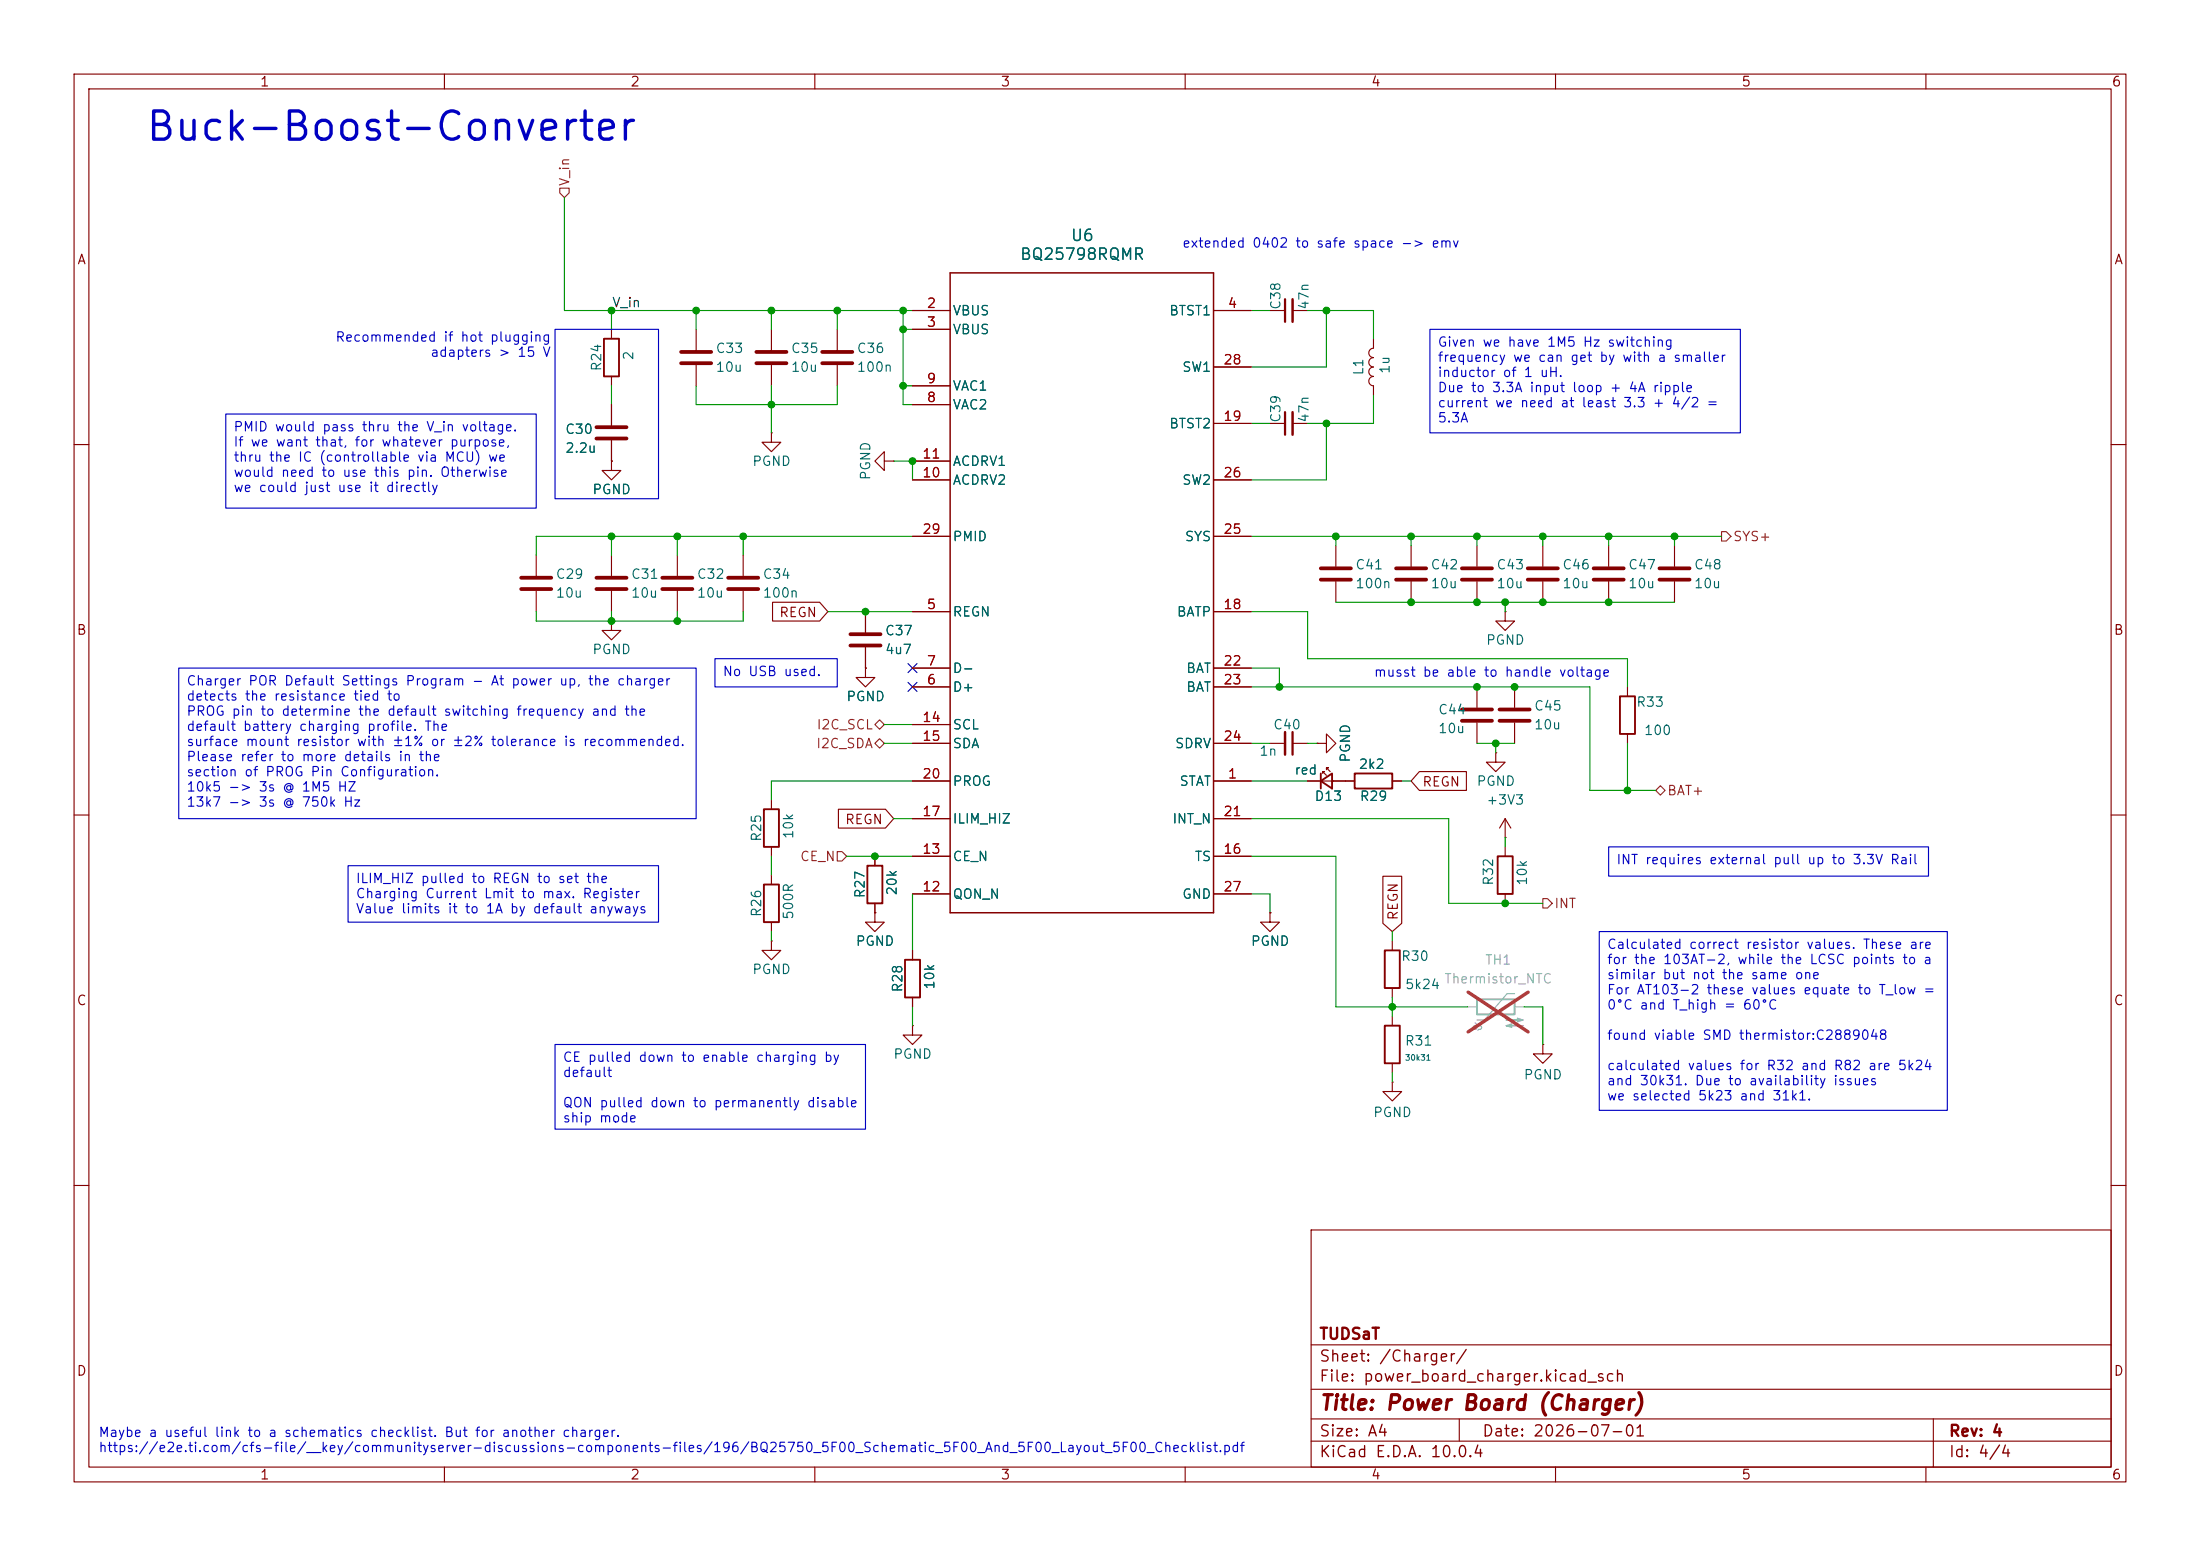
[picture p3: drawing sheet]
<svg xmlns="http://www.w3.org/2000/svg" width="297mm" height="210mm" viewBox="0 0 297 210" stroke-linecap="round" stroke-linejoin="round" font-family="sans-serif">
<g fill="none" stroke="#840000" stroke-width=".15">
<path d="M10 10h277v190h-277zM12 12h273v186h-273zM60 10v2M110 10v2M160 10v2M210 10v2M260 10v2M82.5 44.5v1.2M82.5 50.8v1.3M82.5 54.6v2.8M82.5 59.4v2.8M94 44.5v2.7"/>
<path d="M94 49.3v2.8M104.1 58.4v1.3h1.3l-1.3 1.3-1.2-1.3h1.2M104.1 58.4h.1M104.1 44.5v2.7M104.1 49.3v2.8M113 44.5v2.7M113 49.3v2.8M123.2 41.9h5.1M123.2 44.5h5.1M123.2 54.6h5.1M123.2 52.1h5.1M163.8 57.2h5.1"/>
<path d="M163.8 41.9h5.1M163.8 49.5h5.1M171.4 57.2h2.1M171.4 41.9h2.1M174.5 57.2h2M174.5 41.9h2M185.4 47a.64 .64 0 0 0-.6 .6 .64 .64 0 0 0 .6 .7 .64 .64 0 0 0-.6 .6 .64 .64 0 0 0 .6 .6 .64 .64 0 0 0-.6 .7 .64 .64 0 0 0 .6 .6 .63 .63 0 0 0-.6 .6 .63 .63 0 0 0 .6 .7v1.2M185.4 45.7v1.3M10 60h2M72.4 74.9v2.8M72.4 79.8v2.8M82.5 62.2v1.3h1.3l-1.3 1.3-1.2-1.3h1.2"/>
<path d="M82.5 62.2h.1M82.5 74.9v2.8M82.5 79.8v2.8M91.4 74.9v2.8M91.4 79.8v2.8M100.3 74.9v2.8M100.3 79.8v2.8M119.4 62.2v-1.2l-1.3 1.2 1.3 1.3v-1.3h1.2M120.6 62.2h.1M123.2 64.8h5.1M123.2 62.2h5.1M123.2 72.4h5.1"/>
<path d="M163.8 64.8h5.1M163.8 72.4h5.1M180.3 73.7v2.8M180.3 78.5v2.8M190.5 73.7v2.8M190.5 78.5v2.8M199.4 73.7v2.8M199.4 78.5v2.8M208.3 73.7v2.8M208.3 78.5v2.8M217.2 73.7v2.8M217.2 78.5v2.8"/>
<path d="M226.1 73.7v2.8M226.1 78.5v2.8M285 60h2M82.5 83.8v1.3h1.3l-1.3 1.3-1.2-1.3h1.2M82.5 83.8h.1M104.3 81.3h6.3l1.2 1.3-1.2 1.2h-6.3zM116.8 90.2v1.2h1.3l-1.3 1.3-1.2-1.3h1.2M116.8 90.2h.1M116.8 82.6v2.7M116.8 87.4v2.8M123.2 82.6h5.1M123.2 92.7h5.1"/>
<path d="M123.2 90.2h5.1M123.2 97.8h5.1M163.8 82.6h5.1M163.8 92.7h5.1M163.8 90.2h5.1M199.4 92.7v2.8M199.4 97.5v2.8M203.2 82.6v1.2h1.3l-1.3 1.3-1.3-1.3h1.3M203.2 82.6h.1M204.5 92.7v2.8M204.5 97.5v2.8M219.7 92.7v1.3"/>
<path d="M219.7 99.1v1.2M10 110h2M104.1 108v1.2M104.1 114.3v1.3M104.1 118.1v1.3M113.2 109.2h6.3l1.1 1.3-1.1 1.3h-6.3zM118.1 115.6v1.2M123.2 100.3h5.1M123.2 105.4h5.1M123.2 115.6h5.1M123.2 110.5h5.1M163.8 100.3h5.1"/>
<path d="M163.8 105.4h5.1M163.8 115.6h5.1M163.8 110.5h5.1M171.4 100.3h2.1M174.5 100.3h2M176.5 105.4h6.4M177.8 100.3h1.3v-1.2l1.2 1.2-1.2 1.3v-1.3M177.8 100.3h.1M178.6 104.4v-.3h.2h-.2l.5 .5M179.1 103.9v-.3h.2h-.2l.5 .5M186.7 118.3h2.5v6.3l-1.2 1.1-1.3-1.1zM188 105.4h1.2"/>
<path d="M191.6 104.1h6.4v2.6h-6.4l-1.1-1.3zM201.9 101.6v1.3h1.3l-1.3 1.2-1.2-1.2h1.2M201.9 101.6h.1M203.2 113h.1M203.2 110.5v2.5M203.2 114.3v1.3M203.2 110.5l-.8 1.3M203.2 110.5l.8 1.3M285 110h2M104.1 127v1.3h1.3l-1.3 1.2-1.2-1.2h1.2M104.1 127h.1M104.1 124.5v1.2"/>
<path d="M118.1 123.2v1.3h1.3l-1.3 1.2-1.3-1.2h1.3M118.1 123.2h.1M118.1 121.9v1.3M123.2 138.4v1.3h1.3l-1.3 1.3-1.3-1.3h1.3M123.2 138.4h.1M123.2 128.3v1.2M123.2 134.6v1.3M123.2 120.7h5.1M163.8 120.7h5.1M171.4 123.2v1.3h1.3l-1.3 1.2-1.2-1.2h1.2M171.4 123.2h.1M188 127v1.3"/>
<path d="M188 133.4v1.2M188 137.2v1.2M203.2 120.7v1.2M188 146.1v1.2h1.2l-1.2 1.3-1.3-1.3h1.3M188 146.1h.1M188 143.5v1.3M208.3 141v1.2h1.2l-1.2 1.3-1.3-1.3h1.3M208.3 141h.1M10 160h2M177 166h108v32h-108zM285 160h2M60 198v2"/>
<path d="M110 198v2M160 198v2M177 194.5h108M177 191.5h108M177 187.5h108M177 181.5h108M197 191.5v3M210 198v2M260 198v2M261 191.5v6.5"/>
</g>
<path d="M81.5 45.7h2.1v5.1h-2.1zM218.7 94h2v5.1h-2zM103.1 119.4h2.1v5.1h-2.1zM103.1 109.2h2.1v5.1h-2.1zM117.1 116.8h2v5.1h-2zM178.3 105.4l1.5-1v2zM178.3 104.4v2M182.9 104.4h5.1v2h-5.1zM202.2 115.6h2v5.1h-2zM122.2 129.5h2v5.1h-2zM186.9 128.3h2.1v5.1h-2.1zM186.9 138.4h2.1v5.1h-2.1z" fill="none" stroke="#840000" stroke-width=".25"/>
<g fill="none" stroke="#840000" stroke-width=".51">
<path d="M80.5 57.7h4.1M80.5 59.2h4.1M91.9 47.5h4.1M91.9 49h4.1M102.1 47.5h4.1M102.1 49h4.1M111 47.5h4.1M111 49h4.1M70.4 78h4M70.4 79.5h4M80.5 78h4.1M80.5 79.5h4.1"/>
<path d="M89.4 78h4.1M89.4 79.5h4.1M98.3 78h4.1M98.3 79.5h4.1M178.3 76.7h4.1M178.3 78.2h4.1M188.5 76.7h4M188.5 78.2h4M197.4 76.7h4M197.4 78.2h4M206.2 76.7h4.1M206.2 78.2h4.1"/>
<path d="M215.1 76.7h4.1M215.1 78.2h4.1M224 76.7h4.1M224 78.2h4.1M114.8 85.6h4.1M114.8 87.1h4.1M197.4 95.8h4M197.4 97.3h4M202.4 95.8h4.1M202.4 97.3h4.1"/>
</g>
<path d="M173.5 40.4v3M173.5 55.6v3.1M174.5 98.8v3.1" fill="none" stroke="#840000" stroke-width=".3"/>
<path d="M174.5 40.4v3M174.5 55.6v3.1M173.5 98.8v3.1" fill="none" stroke="#840000" stroke-width=".33"/>
<path d="M198.1 135.9h1.3M199.1 138.4l-.1 .1-.1 .2 .1 .2h.1M199.1 138a.47 .47 0 0 1 .3 .5 .47 .47 0 0 1-.3 .4M199.1 138.4h.7l.2 .3M200 138.7l-.1 .2h-.3l-.1 .2M204.5 134.1h-1l-3.1 3.6h-1M204.5 135.9h1.2" fill="none" stroke="#a1a1a1" stroke-width=".15"/>
<g fill="#a1a1a1" stroke="#a1a1a1" stroke-width=".15">
<path d="M203.3 138.4l.8-.2v.5l-.8-.3h2.3z"/>
<path d="M203.3 137.7h2.3l-.7 .2v-.5l.7 .3z"/>
</g>
<path d="M199.4 134.9h5.1v2h-5.1z" fill="none" stroke="#a1a1a1" stroke-width=".25"/>
<path d="M198.2 133.9l8.1 5.4M206.3 133.9l-8.1 5.4" fill="none" stroke="#e12e31" stroke-width=".46"/>
<path d="M128.3 36.8h35.5v86.4h-35.5z" fill="none" stroke="#840000" stroke-width=".2"/>
<path d="M75.6 25.4h1.2v.6l-.6 .7-.6-.7zM232.4 71.8h.6l.7 .6-.7 .6h-.6zM118.1 97.8l.6-.6 .7 .6-.7 .6zM113 114.9h.7l.6 .7-.6 .6h-.7zM118.1 100.3l.6-.6 .7 .6-.7 .7zM223.5 106.7l.7-.7 .6 .7-.6 .6zM208.3 121.3h.6l.6 .6-.6 .7h-.6z" fill="none" stroke="#725600" stroke-width=".15"/>
<g fill="none" stroke="#009600" stroke-width=".15">
<path d="M76.2 26.7v15.2h47M82.5 41.9v2.6M82.5 52.1v2.5M94 41.9v2.6M94 52.1v2.5h19v-2.5M104.1 41.9v2.6M104.1 52.1v6.3M113 41.9v2.6M121.9 41.9v12.7h1.3M121.9 52.1h1.3M121.9 44.5h1.3M168.9 41.9h2.5"/>
<path d="M168.9 57.2h2.5M176.5 41.9h8.9v3.8M179.1 41.9v7.6h-10.2M179.1 57.2v7.6h-10.2M185.4 53.3v3.9h-8.9M82.5 72.4v2.5M91.4 72.4v2.5M100.3 72.4v2.5M120.6 62.2h2.6v2.6M123.2 72.4h-50.8v2.5M168.9 72.4h63.5M180.3 72.4v1.3"/>
<path d="M190.5 72.4v1.3M199.4 72.4v1.3M208.3 72.4v1.3M217.2 72.4v1.3M226.1 72.4v1.3M72.4 82.6v1.2h27.9v-1.2M82.5 82.6v1.2M91.4 82.6v1.2M111.8 82.6h11.4M119.4 97.8h3.8M168.9 90.2h3.8v2.5M168.9 82.6h7.6v6.3h43.2v3.8"/>
<path d="M168.9 92.7h45.7v14h8.9M180.3 81.3h45.8M203.2 81.3v1.3M104.1 115.6v2.5M114.3 115.6h8.9M119.4 100.3h3.8M120.6 110.5h2.6M123.2 105.4h-19.1v2.6M168.9 110.5h26.7v11.4h12.7M168.9 105.4h7.6M168.9 115.6h11.4v20.3h17.8M168.9 100.3h2.5"/>
<path d="M176.5 100.3h1.3M189.2 105.4h1.3M199.4 100.3h5.1M201.9 100.3v1.3M203.2 113v1.3M219.7 100.3v6.4M104.1 125.7v1.3M123.2 120.7v7.6M123.2 135.9v2.5M168.9 120.7h2.5v2.5M188 125.7v1.3M188 134.6v2.6"/>
<path d="M205.7 135.9h2.6v5.1M188 144.8v1.3"/>
</g>
<path d="M122.6 92.1l1.2 1.2M122.6 89.6l1.2 1.2M123.8 92.1l-1.2 1.2M123.8 89.6l-1.2 1.2" fill="none" stroke="#000084" stroke-width=".15"/>
<path d="M30.5 55.9h41.9v12.7h-41.9zM74.9 44.5h14v22.8h-14zM193 44.5h41.9v13.9h-41.9zM24.1 90.2h69.9v20.3h-69.9zM96.5 88.9h16.5v3.8h-16.5zM47 116.8h41.9v7.7h-41.9zM217.2 114.3h43.1v3.9h-43.1zM215.9 125.7h47v24.2h-47zM74.9 141h41.9v11.4h-41.9z" fill="none" stroke="#0000c2" stroke-width=".15"/>
<g fill="#009600" stroke="#009600" stroke-width=".14">
<circle cx="121.9" cy="41.9" r=".46"/>
<circle cx="121.9" cy="44.5" r=".46"/>
<circle cx="104.1" cy="41.9" r=".46"/>
<circle cx="94" cy="41.9" r=".46"/>
<circle cx="100.3" cy="72.4" r=".46"/>
<circle cx="121.9" cy="52.1" r=".46"/>
<circle cx="123.2" cy="62.2" r=".46"/>
<circle cx="113" cy="41.9" r=".46"/>
<circle cx="190.5" cy="81.3" r=".46"/>
<circle cx="180.3" cy="72.4" r=".46"/>
<circle cx="179.1" cy="57.2" r=".46"/>
<circle cx="179.1" cy="41.9" r=".46"/>
<circle cx="201.9" cy="100.3" r=".46"/>
<circle cx="199.4" cy="81.3" r=".46"/>
<circle cx="199.4" cy="72.4" r=".46"/>
<circle cx="91.4" cy="72.4" r=".46"/>
<circle cx="82.5" cy="83.8" r=".46"/>
<circle cx="82.5" cy="72.4" r=".46"/>
<circle cx="91.4" cy="83.8" r=".46"/>
<circle cx="116.8" cy="82.6" r=".46"/>
<circle cx="118.1" cy="115.6" r=".46"/>
<circle cx="199.4" cy="92.7" r=".46"/>
<circle cx="204.5" cy="92.7" r=".46"/>
<circle cx="226.1" cy="72.4" r=".46"/>
<circle cx="217.2" cy="72.4" r=".46"/>
<circle cx="208.3" cy="72.4" r=".46"/>
<circle cx="217.2" cy="81.3" r=".46"/>
<circle cx="208.3" cy="81.3" r=".46"/>
<circle cx="203.2" cy="81.3" r=".46"/>
<circle cx="172.7" cy="92.7" r=".46"/>
<circle cx="190.5" cy="72.4" r=".46"/>
<circle cx="104.1" cy="54.6" r=".46"/>
<circle cx="82.5" cy="41.9" r=".46"/>
<circle cx="203.2" cy="121.9" r=".46"/>
<circle cx="188" cy="135.9" r=".46"/>
<circle cx="219.7" cy="106.7" r=".46"/>
</g>
<text font-size="3.8" fill="#0000c2" x="19.5" y="19.9">Buck-Boost-Converter</text>
<text font-size="2" fill="#840000" x="178" y="190.8">Title: Power Board (Charger)</text>
<g font-size="1.5" fill="#006464">
<text x="137.6" y="35.5">BQ25798RQMR</text>
<text x="144.4" y="32.9">U6</text>
</g>
<g font-size="1.5" fill="#840000">
<text x="178" y="184.2">Sheet: /Charger/</text>
<text x="178" y="181.2">TUDSaT</text>
<text x="178" y="186.9">File: power_board_charger.kicad_sch</text>
<text x="178" y="197.1">KiCad E.D.A. 10.0.4</text>
<text x="178" y="194.3">Size: A4</text>
<text x="200" y="194.3">Date: 2026-07-01</text>
<text x="263" y="194.3">Rev: 4</text>
<text x="263" y="197.1">Id: 4/4</text>
</g>
<g font-size="1.3" fill="#840000">
<text x="35" y="12">1</text>
<text x="85" y="12">2</text>
<text x="135" y="12">3</text>
<text x="185" y="12">4</text>
<text x="235" y="12">5</text>
<text x="285" y="12">6</text>
<text x="10.3" y="36">A</text>
<text x="285.3" y="36">A</text>
<text x="105.1" y="83.6">REGN</text>
<text x="10.3" y="86">B</text>
<text x="285.3" y="86">B</text>
<text x="191.9" y="106.5">REGN</text>
<text x="114" y="111.6">REGN</text>
<text x="189" y="124.3" transform="rotate(-90 189 124.3)">REGN</text>
<text x="10.3" y="136">C</text>
<text x="285.3" y="136">C</text>
<text x="10.3" y="186">D</text>
<text x="285.3" y="186">D</text>
<text x="35" y="200">1</text>
<text x="85" y="200">2</text>
<text x="135" y="200">3</text>
<text x="185" y="200">4</text>
<text x="235" y="200">5</text>
<text x="285" y="200">6</text>
</g>
<g font-size="1.3" fill="#725600">
<text x="77.2" y="25.2" transform="rotate(-90 77.2 25.2)">V_in</text>
<text x="233.9" y="73.4">SYS+</text>
<text x="110.1" y="101.3">I2C_SDA</text>
<text x="110.2" y="98.8">I2C_SCL</text>
<text x="225" y="107.7">BAT+</text>
<text x="107.9" y="116.5">CE_N</text>
<text x="209.7" y="122.9">INT</text>
</g>
<g font-size="1.3" fill="#0000c2">
<text x="159.5" y="33.7">extended 0402 to safe space -&gt; emv</text>
<text x="45.2" y="46.4">Recommended if hot plugging</text>
<text x="194" y="47.1">Given we have 1M5 Hz switching</text>
<text x="58" y="48.5">adapters &gt; 15 V</text>
<text x="194" y="49.2">frequency we can get by with a smaller</text>
<text x="194" y="51.2">inductor of 1 uH.</text>
<text x="194" y="53.3">Due to 3.3A input loop + 4A ripple</text>
<text x="31.4" y="58.5">PMID would pass thru the V_in voltage.</text>
<text x="194" y="55.3">current we need at least 3.3 + 4/2 =</text>
<text x="194" y="57.3">5.3A</text>
<text x="31.4" y="60.6">If we want that, for whatever purpose,</text>
<text x="31.4" y="62.6">thru the IC (controllable via MCU) we</text>
<text x="31.4" y="64.7">would need to use this pin. Otherwise</text>
<text x="31.4" y="66.7">we could just use it directly</text>
<text x="25.1" y="92.8">Charger POR Default Settings Program - At power up, the charger</text>
<text x="25.1" y="94.9">detects the resistance tied to</text>
<text x="97.5" y="91.6">No USB used.</text>
<text x="185.4" y="91.7">musst be able to handle voltage</text>
<text x="25.1" y="96.9">PROG pin to determine the default switching frequency and the</text>
<text x="25.1" y="99">default battery charging profile. The</text>
<text x="25.1" y="101">surface mount resistor with ±1% or ±2% tolerance is recommended.</text>
<text x="25.1" y="103.1">Please refer to more details in the</text>
<text x="25.1" y="105.1">section of PROG Pin Configuration.</text>
<text x="25.1" y="107.1">10k5 -&gt; 3s @ 1M5 HZ</text>
<text x="25.1" y="109.2">13k7 -&gt; 3s @ 750k Hz</text>
<text x="47.9" y="119.5">ILIM_HIZ pulled to REGN to set the</text>
<text x="218.1" y="117">INT requires external pull up to 3.3V Rail</text>
<text x="47.9" y="121.6">Charging Current Lmit to max. Register</text>
<text x="47.9" y="123.6">Value limits it to 1A by default anyways</text>
<text x="216.9" y="128.4">Calculated correct resistor values. These are</text>
<text x="216.9" y="130.4">for the 103AT-2, while the LCSC points to a</text>
<text x="216.9" y="132.5">similar but not the same one</text>
<text x="216.9" y="134.5">For AT103-2 these values equate to T_low =</text>
<text x="216.9" y="136.6">0°C and T_high = 60°C</text>
<text x="75.9" y="143.6">CE pulled down to enable charging by</text>
<text x="216.9" y="140.7">found viable SMD thermistor:C2889048</text>
<text x="75.9" y="145.7">default</text>
<text x="75.9" y="149.8">QON pulled down to permanently disable</text>
<text x="216.9" y="144.8">calculated values for R32 and R82 are 5k24</text>
<text x="216.9" y="146.8">and 30k31. Due to availability issues</text>
<text x="216.9" y="148.8">we selected 5k23 and 31k1.</text>
<text x="75.9" y="151.8">ship mode</text>
<text x="13.2" y="194.3">Maybe a useful link to a schematics checklist. But for another charger.</text>
<text x="13.2" y="196.3">https://e2e.ti.com/cfs-file/__key/communityserver-discussions-components-files/196/BQ25750_5F00_Schematic_5F00_And_5F00_Layout_5F00_Checklist.pdf</text>
</g>
<text font-size="1.3" fill="#0f0f0f" x="82.5" y="41.8">V_in</text>
<g font-size="1.3" fill="#a90000">
<text x="125" y="41.9">2</text>
<text x="165.7" y="41.9">4</text>
<text x="125" y="44.4">3</text>
<text x="125" y="52">9</text>
<text x="165.1" y="49.5">28</text>
<text x="125" y="54.6">8</text>
<text x="165.1" y="57.1">19</text>
<text x="124.4" y="64.7">10</text>
<text x="124.4" y="62.2">11</text>
<text x="165.1" y="64.7">26</text>
<text x="124.4" y="72.4">29</text>
<text x="165.1" y="72.4">25</text>
<text x="125" y="82.5">5</text>
<text x="165.1" y="82.5">18</text>
<text x="125" y="92.7">6</text>
<text x="125" y="90.1">7</text>
<text x="165.1" y="90.1">22</text>
<text x="165.1" y="92.7">23</text>
<text x="124.4" y="97.8">14</text>
<text x="124.4" y="100.3">15</text>
<text x="165.1" y="100.3">24</text>
<text x="124.4" y="105.4">20</text>
<text x="165.7" y="105.4">1</text>
<text x="124.4" y="110.5">17</text>
<text x="165.1" y="110.5">21</text>
<text x="124.4" y="115.5">13</text>
<text x="165.1" y="115.5">16</text>
<text x="124.4" y="120.6">12</text>
<text x="165.1" y="120.6">27</text>
</g>
<g font-size="1.3" fill="#006464">
<text x="173.2" y="41.9" transform="rotate(-90 173.2 41.9)">C38</text>
<text x="177" y="41.9" transform="rotate(-90 177 41.9)">47n</text>
<text x="96.5" y="48">C33</text>
<text x="106.7" y="48">C35</text>
<text x="115.6" y="48">C36</text>
<text x="128.5" y="42.9">VBUS</text>
<text x="128.5" y="45.4">VBUS</text>
<text x="157.7" y="42.9">BTST1</text>
<text x="81.5" y="50.2" transform="rotate(-90 81.5 50.2)">R24</text>
<text x="85.8" y="48.7" transform="rotate(-90 85.8 48.7)">2</text>
<text x="96.5" y="50.5">10u</text>
<text x="106.7" y="50.5">10u</text>
<text x="115.6" y="50.5">100n</text>
<text x="128.5" y="53">VAC1</text>
<text x="159.5" y="50.5">SW1</text>
<text x="184.4" y="50.8" transform="rotate(-90 184.4 50.8)">L1</text>
<text x="187.9" y="50.6" transform="rotate(-90 187.9 50.6)">1u</text>
<text x="76.2" y="58.9">C30</text>
<text x="128.5" y="55.6">VAC2</text>
<text x="157.7" y="58.1">BTST2</text>
<text x="173.2" y="57.1" transform="rotate(-90 173.2 57.1)">C39</text>
<text x="177" y="57.1" transform="rotate(-90 177 57.1)">47n</text>
<text x="76.2" y="61.4">2.2u</text>
<text x="101.5" y="63.2">PGND</text>
<text x="117.8" y="64.9" transform="rotate(-90 117.8 64.9)">PGND</text>
<text x="128.5" y="65.7">ACDRV2</text>
<text x="128.5" y="63.2">ACDRV1</text>
<text x="159.5" y="65.7">SW2</text>
<text x="79.9" y="67">PGND</text>
<text x="128.5" y="73.4">PMID</text>
<text x="159.9" y="73.4">SYS</text>
<text x="182.9" y="77.2">C41</text>
<text x="193" y="77.2">C42</text>
<text x="201.9" y="77.2">C43</text>
<text x="210.8" y="77.2">C46</text>
<text x="219.7" y="77.2">C47</text>
<text x="228.6" y="77.2">C48</text>
<text x="74.9" y="78.4">C29</text>
<text x="74.9" y="81">10u</text>
<text x="85.1" y="78.4">C31</text>
<text x="85.1" y="81">10u</text>
<text x="94" y="78.4">C32</text>
<text x="94" y="81">10u</text>
<text x="102.9" y="81">100n</text>
<text x="102.9" y="78.4">C34</text>
<text x="128.5" y="83.5">REGN</text>
<text x="158.8" y="83.5">BATP</text>
<text x="182.9" y="79.7">100n</text>
<text x="193" y="79.7">10u</text>
<text x="201.9" y="79.7">10u</text>
<text x="210.8" y="79.7">10u</text>
<text x="219.7" y="79.7">10u</text>
<text x="228.6" y="79.7">10u</text>
<text x="79.9" y="88.6">PGND</text>
<text x="119.4" y="86.1">C37</text>
<text x="119.4" y="88.6">4u7</text>
<text x="200.5" y="87.3">PGND</text>
<text x="114.2" y="95">PGND</text>
<text x="128.5" y="93.7">D+</text>
<text x="128.5" y="91.1">D-</text>
<text x="160" y="91.1">BAT</text>
<text x="160" y="93.7">BAT</text>
<text x="220.8" y="95.7">R33</text>
<text x="128.5" y="98.8">SCL</text>
<text x="128.5" y="101.3">SDA</text>
<text x="158.5" y="101.3">SDRV</text>
<text x="171.8" y="98.8">C40</text>
<text x="194.1" y="96.7">C44</text>
<text x="194.1" y="99.3">10u</text>
<text x="207" y="96.2">C45</text>
<text x="207" y="98.8">10u</text>
<text x="221.9" y="99.5">100</text>
<text x="128.5" y="106.4">PROG</text>
<text x="159.1" y="106.4">STAT</text>
<text x="169.9" y="102.3">1n</text>
<text x="174.7" y="104.9">red</text>
<text x="182.6" y="103" transform="rotate(-90 182.6 103)">PGND</text>
<text x="183.3" y="104.1">2k2</text>
<text x="199.3" y="106.4">PGND</text>
<text x="103.1" y="113.7" transform="rotate(-90 103.1 113.7)">R25</text>
<text x="107.4" y="113.3" transform="rotate(-90 107.4 113.3)">10k</text>
<text x="128.5" y="111.5">ILIM_HIZ</text>
<text x="158.2" y="111.5">INT_N</text>
<text x="177.4" y="108.4">D13</text>
<text x="183.5" y="108.4">R29</text>
<text x="200.6" y="108.9">+3V3</text>
<text x="128.5" y="116.5">CE_N</text>
<text x="161.2" y="116.5">TS</text>
<text x="201.9" y="119.6" transform="rotate(-90 201.9 119.6)">R32</text>
<text x="206.5" y="119.6" transform="rotate(-90 206.5 119.6)">10k</text>
<text x="103.1" y="123.9" transform="rotate(-90 103.1 123.9)">R26</text>
<text x="107.4" y="124.2" transform="rotate(-90 107.4 124.2)">500R</text>
<text x="117" y="121.3" transform="rotate(-90 117 121.3)">R27</text>
<text x="121.4" y="121" transform="rotate(-90 121.4 121)">20k</text>
<text x="128.5" y="121.6">QON_N</text>
<text x="159.5" y="121.6">GND</text>
<text x="101.5" y="131.8">PGND</text>
<text x="115.4" y="128">PGND</text>
<text x="168.8" y="128">PGND</text>
<text x="189.1" y="130">R30</text>
<text x="122.1" y="134" transform="rotate(-90 122.1 134)">R28</text>
<text x="126.4" y="133.7" transform="rotate(-90 126.4 133.7)">10k</text>
<text x="189.6" y="133.8">5k24</text>
<text x="120.5" y="143.2">PGND</text>
<text x="189.6" y="141.4">R31</text>
<text x="205.6" y="146">PGND</text>
<text x="185.3" y="151.1">PGND</text>
</g>
<g font-size="1.3" fill="#989898">
<text x="200.4" y="130.5">TH1</text>
<text x="194.9" y="133.1">Thermistor_NTC</text>
</g>
<text font-size=".8" fill="#006464" x="189.6" y="143.3">30k31</text>
</svg>
